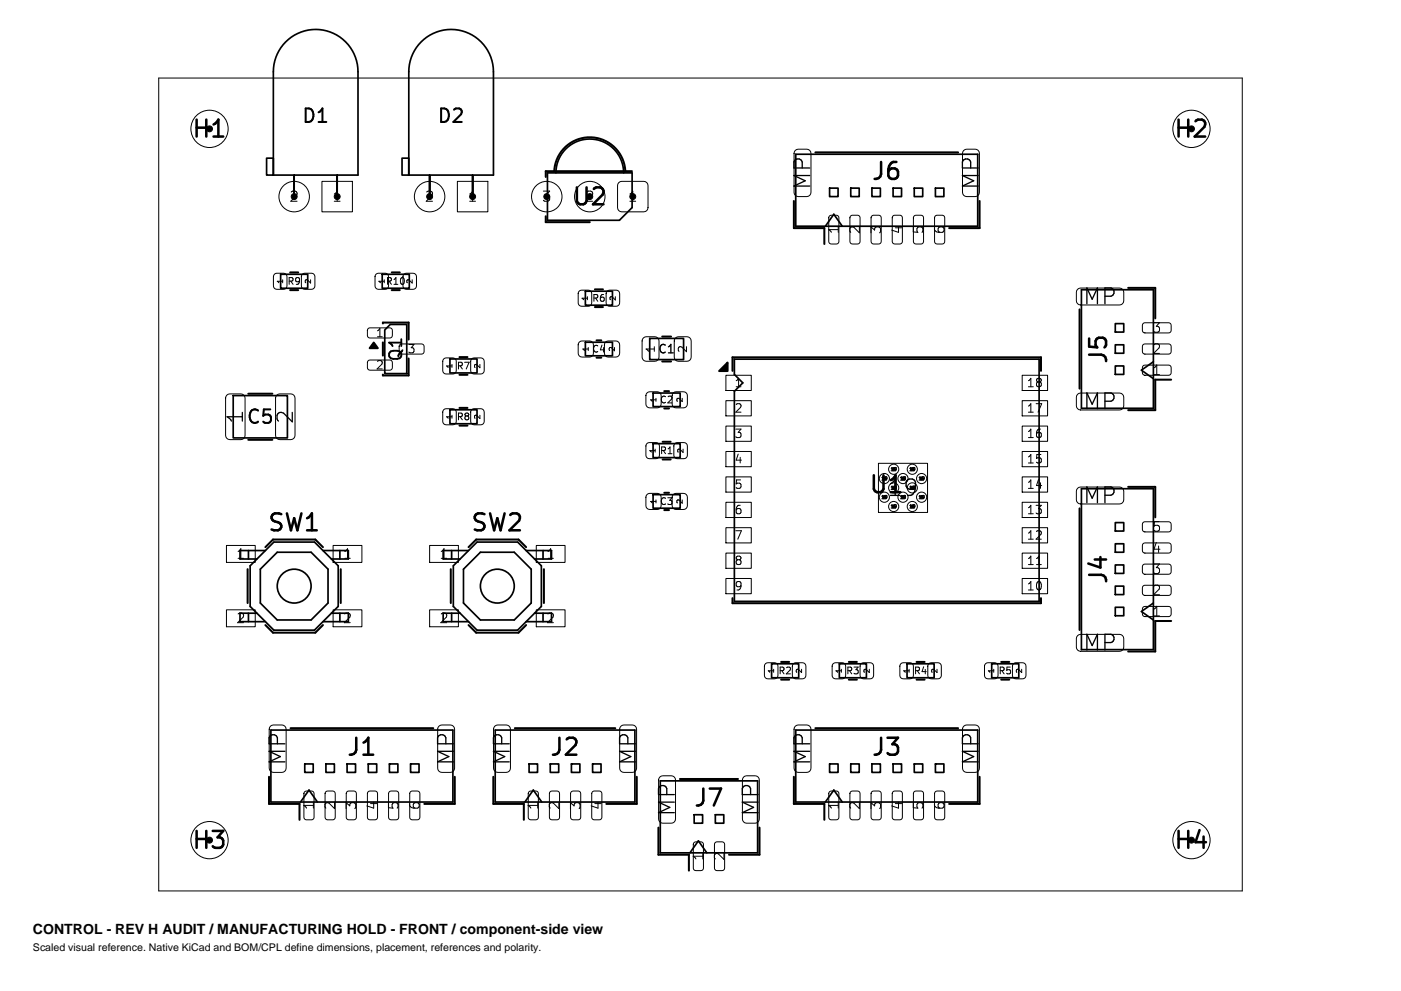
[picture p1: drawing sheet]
<svg xmlns="http://www.w3.org/2000/svg" width="420mm" height="297mm" viewBox="0 0 420 297" stroke-linecap="round" stroke-linejoin="round" font-family="sans-serif">
<g fill="none" stroke="#000" stroke-width=".51">
<path d="M85.7 12.5a12.7 12.7 0 0 1 13.8-2.7 12.7 12.7 0 0 1 7.8 11.7v31h-25.4v-31a12.7 12.7 0 0 1 3.8-9zM126.3 12.5a12.7 12.7 0 0 1 13.8-2.7 12.7 12.7 0 0 1 7.8 11.7v31h-25.4v-31a12.7 12.7 0 0 1 3.8-9zM79.9 47.4h2v5.1h-2zM88.2 58.9v-6.4v6.4M101.1 58.9v-6.4v6.4M120.5 47.4h2v5.1h-2zM128.8 58.9v-6.4v6.4M141.7 58.9v-6.4v6.4M164.1 51.8h25.4v10.4l-3.8 3.8h-21.6zM166.7 51.8a10.2 10.2 0 0 1 10.1-10.1 10.2 10.2 0 0 1 10.2 10.1M238.5 46.2h54.6v21.6h-54.6zM248.7 56.4h2.5v2.5h-2.5z"/>
<path d="M255 56.4h2.6v2.5h-2.6zM261.4 56.4h2.5v2.5h-2.5zM267.7 56.4h2.6v2.5h-2.6zM274.1 56.4h2.5v2.5h-2.5zM280.4 56.4h2.6v2.5h-2.6zM247.4 67.8l2.6-3.6 2.5 3.6M84.1 82.2h8.1v4.2h-8.1zM114.6 82.2h8.1v4.2h-8.1zM115.3 98.9l1.7-1.7h4.9v14.8h-6.6zM175.5 87.3h8.1v4.2h-8.1zM324.2 86.8h21.6v35.6h-21.6zM334.3 97h2.6v2.5h-2.6z"/>
<path d="M69.9 118.6h16.3v12.6h-16.3zM134.9 107.6h8.1v4.2h-8.1zM175.5 102.6h8.1v4h-8.1zM194.8 101.4h10.1v6.4h-10.1zM195.8 117.8h8.1v4.1h-8.1zM220.2 107.6h91.3v72.6h-91.3v-62.9l2.5-2.6-2.5-2.5zM334.3 103.3h2.6v2.6h-2.6zM334.3 109.7h2.6v2.5h-2.6zM345.8 108.4l-3.6 2.5 3.6 2.6M134.9 122.8h8.1v4.2h-8.1zM195.8 133h8.1v4.1h-8.1zM195.8 148.2h8.1v4.1h-8.1z"/>
<path d="M324.2 146.5h21.6v48.2h-21.6zM334.3 156.6h2.6v2.6h-2.6zM71.9 167.5h5.1M71.9 165h7.7M74.5 165v2.5M82.1 162.5h12.2l7.1 7.1v12.1l-7.1 7.2h-12.2l-7.1-7.2v-12.1zM83.1 165.5h10.2l5 5.1v10.1l-5 5.1h-10.2l-5.1-5.1v-10.1zM96.8 165h7.6M99.4 167.5h5M132.9 167.5h5M132.9 165h7.6M135.4 165v2.5"/>
<path d="M143 162.5h12.2l7.1 7.1v12.1l-7.1 7.2h-12.2l-7.1-7.2v-12.1zM144 165.5h10.2l5 5.1v10.1l-5 5.1h-10.2l-5.1-5.1v-10.1zM157.7 165h7.6M160.3 167.5h5M334.3 163h2.6v2.5h-2.6zM334.3 169.3h2.6v2.5h-2.6zM334.3 175.7h2.6v2.5h-2.6zM71.9 183.8h5.1M71.9 186.3h7.7M74.5 183.8v2.5M96.8 186.3h7.6M99.4 183.8h5"/>
<path d="M132.9 183.8h5M132.9 186.3h7.6M135.4 183.8v2.5M157.7 186.3h7.6M160.3 183.8h5M231.3 198.9h8.1v4.2h-8.1zM251.6 198.9h8.1v4.2h-8.1zM271.9 198.9h8.1v4.2h-8.1zM297.3 198.9h8.1v4.2h-8.1zM334.3 182h2.6v2.5h-2.6zM345.8 180.7l-3.6 2.6 3.6 2.5M81.2 218.8h54.6v21.6h-54.6z"/>
<path d="M148.5 218.8h41.8v21.6h-41.8zM238.5 218.8h54.6v21.6h-54.6zM91.4 228.9h2.5v2.6h-2.5zM97.7 228.9h2.5v2.6h-2.5zM104 228.9h2.6v2.6h-2.6zM110.4 228.9h2.5v2.6h-2.5zM116.7 228.9h2.6v2.6h-2.6zM123.1 228.9h2.5v2.6h-2.5zM158.6 228.9h2.5v2.6h-2.5zM165 228.9h2.5v2.6h-2.5zM171.3 228.9h2.5v2.6h-2.5zM177.6 228.9h2.6v2.6h-2.6z"/>
<path d="M197.9 234h29.2v21.6h-29.2zM248.7 228.9h2.5v2.6h-2.5zM255 228.9h2.6v2.6h-2.6zM261.4 228.9h2.5v2.6h-2.5zM267.7 228.9h2.6v2.6h-2.6zM274.1 228.9h2.5v2.6h-2.5zM280.4 228.9h2.6v2.6h-2.6zM90.1 240.4l2.5-3.6 2.6 3.6M157.3 240.4l2.6-3.6 2.5 3.6M206.8 255.6l2.6-3.6 2.5 3.6M208.1 244.2h2.5v2.5h-2.5zM214.4 244.2h2.6v2.5h-2.6z"/>
<path d="M247.4 240.4l2.6-3.6 2.5 3.6"/>
<circle cx="88.2" cy="175.7" r="5.1"/>
<circle cx="149.1" cy="175.7" r="5.1"/>
</g>
<g fill="none" stroke="#000" stroke-width=".3">
<path d="M47.6 23.4h324.8v243.6h-324.8zM96.5 54.4h9.1v9.1h-9.1zM137.1 54.4h9.2v9.1h-9.2zM185.5 54.7l.9-.3h6.6a1.27 1.27 0 0 1 1.3 1.2v6.6a1.27 1.27 0 0 1-1.3 1.3h-6.6a1.27 1.27 0 0 1-1.3-1.3v-6.6zM238.4 45.1l.9-.4h2.5a1.27 1.27 0 0 1 1.3 1.3v11.7a1.27 1.27 0 0 1-1.3 1.2h-2.5a1.27 1.27 0 0 1-1.3-1.2v-11.7zM288.9 45.1l.9-.4h2.5a1.27 1.27 0 0 1 1.3 1.3v11.7a1.27 1.27 0 0 1-1.3 1.2h-2.5a1.27 1.27 0 0 1-1.3-1.2v-11.7zM248.7 64.7l.5-.2h1.5l.7 .5 .1 7.4-.5 .7h-1.8l-.7-.4-.1-7.4zM255 64.7l.6-.2h1.5l.7 .5v7.4l-.4 .7h-1.8l-.8-.4v-7.4zM261.4 64.7l.5-.2h1.5l.7 .5 .1 7.4-.5 .7h-1.8l-.7-.4-.1-7.4zM267.7 64.7l.5-.2h1.6l.7 .5v7.4l-.4 .7h-1.9l-.7-.4v-7.4zM274 64.7l.6-.2h1.5l.7 .5 .1 7.4-.5 .7h-1.8l-.7-.4-.1-7.4zM280.4 64.7l.5-.2h1.6l.7 .5v7.4l-.5 .7h-1.8l-.7-.4v-7.4z"/>
<path d="M82.3 82.2l.7-.3h2a1.02 1.02 0 0 1 1 1v2.8a1.02 1.02 0 0 1-1 1h-2a1.02 1.02 0 0 1-1-1v-2.8zM90.6 82.2l.8-.3h2a1.02 1.02 0 0 1 1 1v2.8a1.02 1.02 0 0 1-1 1h-2a1.02 1.02 0 0 1-1.1-1v-2.8zM110.4 98.5l.5-.2h6.3l.4 .7v1.8l-.7 .5-6.3-.1-.5-.7v-1.5zM112.7 82.2l.7-.3h2.1a1.02 1.02 0 0 1 1 1v2.8a1.02 1.02 0 0 1-1 1h-2.1a1.02 1.02 0 0 1-1-1v-2.8zM121.1 82.2l.7-.3h2a1.02 1.02 0 0 1 1.1 1v2.8a1.02 1.02 0 0 1-1.1 1h-2a1.02 1.02 0 0 1-1-1v-2.8zM173.6 87.3l.7-.3h2.1a1.02 1.02 0 0 1 1 1v2.8a1.02 1.02 0 0 1-1 1h-2.1a1.02 1.02 0 0 1-1-1v-2.8zM182 87.3l.7-.3h2a1.02 1.02 0 0 1 1.1 1v2.8a1.02 1.02 0 0 1-1.1 1h-2a1.02 1.02 0 0 1-1-1v-2.8zM323 86.7l.9-.4h11.7a1.27 1.27 0 0 1 1.3 1.3v2.5a1.27 1.27 0 0 1-1.3 1.3h-11.7a1.27 1.27 0 0 1-1.2-1.3v-2.5zM342.7 97l.5-.3 7.4 .1 .5 .7-.1 1.8-.7 .5-7.4-.1-.4-.7v-1.5zM68 118.4l.9-.4h3.3a1.27 1.27 0 0 1 1.3 1.3v11.2a1.27 1.27 0 0 1-1.3 1.3h-3.3a1.27 1.27 0 0 1-1.3-1.3v-11.2zM83 118.4l.9-.4h3.3a1.27 1.27 0 0 1 1.2 1.3v11.2a1.27 1.27 0 0 1-1.2 1.3h-3.3a1.27 1.27 0 0 1-1.3-1.3v-11.2zM110.4 108.1l.5-.2 6.3 .1 .4 .7v1.8l-.7 .4h-6.3l-.5-.7v-1.5z"/>
<path d="M119.9 103.3l.5-.2h6.3l.4 .7v1.9l-.7 .4h-6.3l-.4-.7v-1.6zM133 107.6l.7-.3h2.1a1.02 1.02 0 0 1 1 1v2.8a1.02 1.02 0 0 1-1 1h-2.1a1.02 1.02 0 0 1-1-1v-2.8zM141.4 107.6l.7-.3h2a1.02 1.02 0 0 1 1.1 1v2.8a1.02 1.02 0 0 1-1.1 1h-2a1.02 1.02 0 0 1-1-1v-2.8zM173.7 102.5l.8-.3h2.3a1.14 1.14 0 0 1 1.1 1.1v2.6a1.14 1.14 0 0 1-1.1 1.1h-2.3a1.14 1.14 0 0 1-1.2-1.1v-2.6zM181.5 102.5l.8-.3h2.3a1.14 1.14 0 0 1 1.2 1.1v2.6a1.14 1.14 0 0 1-1.2 1.1h-2.3a1.14 1.14 0 0 1-1.1-1.1v-2.6zM192.9 101.3l.9-.4h2.5a1.27 1.27 0 0 1 1.3 1.3v4.8a1.27 1.27 0 0 1-1.3 1.3h-2.5a1.27 1.27 0 0 1-1.3-1.3v-4.8zM194 117.7l.8-.3h2.3a1.14 1.14 0 0 1 1.1 1.2v2.5a1.14 1.14 0 0 1-1.1 1.1h-2.3a1.14 1.14 0 0 1-1.2-1.1v-2.5zM201.8 117.7l.8-.3h2.3a1.14 1.14 0 0 1 1.2 1.2v2.5a1.14 1.14 0 0 1-1.2 1.1h-2.3a1.14 1.14 0 0 1-1.1-1.1v-2.5zM202.5 101.3l.9-.4h2.5a1.27 1.27 0 0 1 1.3 1.3v4.8a1.27 1.27 0 0 1-1.3 1.3h-2.5a1.27 1.27 0 0 1-1.3-1.3v-4.8zM217.6 112.5h7.6v4.5h-7.6zM306.4 112.5h7.6v4.5h-7.6zM323 118.2l.9-.4h11.7a1.27 1.27 0 0 1 1.3 1.3v2.5a1.27 1.27 0 0 1-1.3 1.3h-11.7a1.27 1.27 0 0 1-1.2-1.3v-2.5z"/>
<path d="M342.7 109.6l.5-.2 7.4 .1 .5 .7-.1 1.8-.7 .5-7.4-.1-.4-.7v-1.5zM342.7 103.3l.5-.2h7.4l.5 .7-.1 1.9-.7 .4h-7.4l-.4-.7v-1.6zM133 122.8l.7-.3h2.1a1.02 1.02 0 0 1 1 1v2.8a1.02 1.02 0 0 1-1 1h-2.1a1.02 1.02 0 0 1-1-1v-2.8zM141.4 122.8l.7-.3h2a1.02 1.02 0 0 1 1.1 1v2.8a1.02 1.02 0 0 1-1.1 1h-2a1.02 1.02 0 0 1-1-1v-2.8zM193.9 132.9l.7-.3h2.1a1.02 1.02 0 0 1 1 1.1v2.7a1.02 1.02 0 0 1-1 1.1h-2.1a1.02 1.02 0 0 1-1-1.1v-2.7zM202.3 132.9l.7-.3h2.1a1.02 1.02 0 0 1 1 1.1v2.7a1.02 1.02 0 0 1-1 1.1h-2.1a1.02 1.02 0 0 1-1-1.1v-2.7zM217.6 120.1h7.6v4.5h-7.6zM217.6 127.7h7.6v4.6h-7.6zM217.6 135.3h7.6v4.6h-7.6zM263.3 138.9h14.8v14.7h-14.8zM306.4 135.3h7.6v4.6h-7.6zM306.4 127.7h7.6v4.6h-7.6z"/>
<path d="M306.4 120.1h7.6v4.5h-7.6zM194 148.2l.8-.3h2.3a1.14 1.14 0 0 1 1.1 1.1v2.5a1.14 1.14 0 0 1-1.1 1.2h-2.3a1.14 1.14 0 0 1-1.2-1.2v-2.5zM201.8 148.2l.8-.3h2.3a1.14 1.14 0 0 1 1.2 1.1v2.5a1.14 1.14 0 0 1-1.2 1.2h-2.3a1.14 1.14 0 0 1-1.1-1.2v-2.5zM217.6 142.9h7.6v4.6h-7.6zM217.6 150.5h7.6v4.6h-7.6zM217.6 158.1h7.6v4.6h-7.6zM306.4 158.1h7.6v4.6h-7.6zM306.4 150.5h7.6v4.6h-7.6zM306.4 142.9h7.6v4.6h-7.6zM323 146.3l.9-.3h11.7a1.27 1.27 0 0 1 1.3 1.2v2.6a1.27 1.27 0 0 1-1.3 1.2h-11.7a1.27 1.27 0 0 1-1.2-1.2v-2.6zM342.7 156.6l.5-.2h7.4l.5 .7-.1 1.8-.7 .5h-7.4l-.4-.7v-1.6zM67.9 163.5h8.6v5.1h-8.6z"/>
<path d="M99.9 163.5h8.6v5.1h-8.6zM128.8 163.5h8.6v5.1h-8.6zM160.8 163.5h8.6v5.1h-8.6zM217.6 165.8h7.6v4.5h-7.6zM217.6 173.4h7.6v4.5h-7.6zM306.4 173.4h7.6v4.5h-7.6zM306.4 165.8h7.6v4.5h-7.6zM342.7 175.6l.5-.2 7.4 .1 .5 .7-.1 1.8-.7 .4h-7.4l-.4-.7v-1.5zM342.7 169.3l.5-.2h7.4l.5 .7-.1 1.8-.7 .5-7.4-.1-.4-.7v-1.5zM342.7 162.9l.5-.2 7.4 .1 .5 .7-.1 1.8-.7 .5-7.4-.1-.4-.7v-1.5zM67.9 182.8h8.6v5h-8.6zM99.9 182.8h8.6v5h-8.6z"/>
<path d="M128.8 182.8h8.6v5h-8.6zM160.8 182.8h8.6v5h-8.6zM229.5 198.9l.7-.3h2a1.02 1.02 0 0 1 1 1v2.8a1.02 1.02 0 0 1-1 1h-2a1.02 1.02 0 0 1-1-1v-2.8zM237.8 198.9l.7-.3h2.1a1.02 1.02 0 0 1 1 1v2.8a1.02 1.02 0 0 1-1 1h-2.1a1.02 1.02 0 0 1-1-1v-2.8zM249.8 198.9l.7-.3h2a1.02 1.02 0 0 1 1 1v2.8a1.02 1.02 0 0 1-1 1h-2a1.02 1.02 0 0 1-1-1v-2.8zM258.1 198.9l.8-.3h2a1.02 1.02 0 0 1 1 1v2.8a1.02 1.02 0 0 1-1 1h-2a1.02 1.02 0 0 1-1.1-1v-2.8zM270.1 198.9l.7-.3h2a1.02 1.02 0 0 1 1 1v2.8a1.02 1.02 0 0 1-1 1h-2a1.02 1.02 0 0 1-1-1v-2.8zM278.4 198.9l.8-.3h2a1.02 1.02 0 0 1 1 1v2.8a1.02 1.02 0 0 1-1 1h-2a1.02 1.02 0 0 1-1.1-1v-2.8zM295.4 198.9l.8-.3h2a1.02 1.02 0 0 1 1 1v2.8a1.02 1.02 0 0 1-1 1h-2a1.02 1.02 0 0 1-1.1-1v-2.8zM303.8 198.9l.7-.3h2.1a1.02 1.02 0 0 1 1 1v2.8a1.02 1.02 0 0 1-1 1h-2.1a1.02 1.02 0 0 1-1-1v-2.8zM323 190.5l.9-.4h11.7a1.27 1.27 0 0 1 1.3 1.3v2.5a1.27 1.27 0 0 1-1.3 1.3h-11.7a1.27 1.27 0 0 1-1.2-1.3v-2.5zM342.7 182l.5-.3 7.4 .1 .5 .7-.1 1.8-.7 .5-7.4-.1-.4-.7v-1.5z"/>
<path d="M81.1 217.6l.9-.3h2.5a1.27 1.27 0 0 1 1.3 1.2v11.7a1.27 1.27 0 0 1-1.3 1.3h-2.5a1.27 1.27 0 0 1-1.3-1.3v-11.7zM131.6 217.6l.9-.3h2.5a1.27 1.27 0 0 1 1.3 1.2v11.7a1.27 1.27 0 0 1-1.3 1.3h-2.5a1.27 1.27 0 0 1-1.3-1.3v-11.7zM148.3 217.6l.9-.3h2.6a1.27 1.27 0 0 1 1.2 1.2v11.7a1.27 1.27 0 0 1-1.2 1.3h-2.6a1.27 1.27 0 0 1-1.2-1.3v-11.7zM186.1 217.6l.9-.3h2.6a1.27 1.27 0 0 1 1.2 1.2v11.7a1.27 1.27 0 0 1-1.2 1.3h-2.6a1.27 1.27 0 0 1-1.2-1.3v-11.7zM238.4 217.6l.9-.3h2.5a1.27 1.27 0 0 1 1.3 1.2v11.7a1.27 1.27 0 0 1-1.3 1.3h-2.5a1.27 1.27 0 0 1-1.3-1.3v-11.7zM288.9 217.6l.9-.3h2.5a1.27 1.27 0 0 1 1.3 1.2v11.7a1.27 1.27 0 0 1-1.3 1.3h-2.5a1.27 1.27 0 0 1-1.3-1.3v-11.7zM91.3 237.3l.6-.2h1.5l.7 .4 .1 7.4-.5 .7-1.8 .1-.7-.5-.1-7.4zM97.7 237.3l.5-.2h1.5l.7 .4 .1 7.4-.5 .7-1.8 .1-.7-.5v-7.4zM104 237.3l.6-.2h1.5l.7 .4v7.4l-.4 .7-1.8 .1-.7-.5-.1-7.4zM110.4 237.3l.5-.2h1.5l.7 .4 .1 7.4-.5 .7-1.8 .1-.7-.5-.1-7.4zM116.7 237.3l.5-.2h1.6l.7 .4v7.4l-.4 .7-1.9 .1-.7-.5v-7.4zM123.1 237.3l.5-.2h1.5l.7 .4 .1 7.4-.5 .7-1.8 .1-.7-.5-.1-7.4z"/>
<path d="M158.6 237.3l.5-.2h1.5l.7 .4 .1 7.4-.5 .7-1.8 .1-.7-.5v-7.4zM164.9 237.3l.6-.2h1.5l.7 .4v7.4l-.4 .7-1.8 .1-.7-.5-.1-7.4zM171.3 237.3l.5-.2h1.5l.7 .4 .1 7.4-.5 .7-1.8 .1-.7-.5-.1-7.4zM177.6 237.3l.6-.2h1.5l.7 .4v7.4l-.4 .7-1.8 .1-.8-.5v-7.4zM197.8 232.9l.9-.4h2.5a1.27 1.27 0 0 1 1.3 1.3v11.6a1.27 1.27 0 0 1-1.3 1.3h-2.5a1.27 1.27 0 0 1-1.3-1.3v-11.6zM222.9 232.9l.9-.4h2.6a1.27 1.27 0 0 1 1.2 1.3v11.6a1.27 1.27 0 0 1-1.2 1.3h-2.6a1.27 1.27 0 0 1-1.2-1.3v-11.6zM248.7 237.3l.5-.2h1.5l.7 .4 .1 7.4-.5 .7-1.8 .1-.7-.5-.1-7.4zM255 237.3l.6-.2h1.5l.7 .4v7.4l-.4 .7-1.8 .1-.8-.5v-7.4zM261.4 237.3l.5-.2h1.5l.7 .4 .1 7.4-.5 .7-1.8 .1-.7-.5-.1-7.4zM267.7 237.3l.5-.2h1.6l.7 .4v7.4l-.4 .7-1.9 .1-.7-.5v-7.4zM274 237.3l.6-.2h1.5l.7 .4 .1 7.4-.5 .7-1.8 .1-.7-.5-.1-7.4zM280.4 237.3l.5-.2h1.6l.7 .4v7.4l-.5 .7-1.8 .1-.7-.5v-7.4z"/>
<path d="M208.1 252.5l.5-.2h1.5l.7 .5 .1 7.4-.5 .7h-1.8l-.7-.4-.1-7.4zM214.4 252.5l.5-.2h1.6l.7 .5v7.4l-.4 .7h-1.9l-.7-.4v-7.4z"/>
<circle cx="62.8" cy="38.6" r="5.6"/>
<circle cx="357.2" cy="38.6" r="5.6"/>
<circle cx="88.2" cy="58.9" r="4.6"/>
<circle cx="128.8" cy="58.9" r="4.6"/>
<circle cx="163.9" cy="58.9" r="4.6"/>
<circle cx="176.8" cy="58.9" r="4.6"/>
<circle cx="267.9" cy="140.6" r="1.52"/>
<circle cx="267.9" cy="151.8" r="1.52"/>
<circle cx="270.7" cy="143.4" r="1.52"/>
<circle cx="273.5" cy="151.8" r="1.52"/>
<circle cx="273.5" cy="140.6" r="1.52"/>
<circle cx="276.3" cy="143.4" r="1.52"/>
<circle cx="276.3" cy="149" r="1.53"/>
<circle cx="62.8" cy="251.8" r="5.6"/>
<circle cx="357.2" cy="251.8" r="5.6"/>
</g>
<g fill="none" stroke="#000" stroke-width=".61">
<path d="M187.5 51.3a10.7 10.7 0 0 0-10.7-10.2 10.7 10.7 0 0 0-10.7 10.2M189.4 51.3h-25.8v1.7M244.4 45.7h42.8M163.6 64.8v1.8h13.2M238 60.2v8.2h9.1v4.7M293.7 60.2v8.2h-9.2M87 81.6h2.4M87 86.9h2.4M114.8 96.9v-.2h7.7v5.1M117.4 81.6h2.4M117.4 86.9h2.4M178.3 86.7h2.5"/>
<path d="M178.3 92h2.5M323.6 92.7v23.8M338.2 86.3h8.1v9.1M74.4 118h7.2M114.8 102.6v4M122.5 107.4v5.1h-7.7v-.2M137.7 107h2.4M137.7 112.3h2.4M178.8 102h1.5M178.8 107.2h1.5M198.5 100.9h2.7M198.5 108.3h2.7"/>
<path d="M199.1 117.2h1.5M219.6 111.1v-4h92.5v4M351.1 113.8h-4.8v9.1h-8.1M74.4 131.8h7.2M137.7 122.2h2.4M137.7 127.6h2.4M198.6 132.4h2.5M198.6 137.7h2.5M199.1 122.4h1.5M199.1 147.7h1.5M199.1 152.9h1.5M323.6 152.4v36.4"/>
<path d="M338.2 145.9h8.1v9.1M74.2 170.6v10.1M79.6 164l2.2-2.3h12.7l2.3 2.3M102.1 170.6v10.1M135.1 170.6v10.1M140.5 164l2.3-2.3h12.6l2.3 2.3M163.1 170.6v10.1M219.6 179.3v1.5h92.5v-1.5M79.6 187.3l2.2 2.3h12.7l2.3-2.3M140.5 187.3l2.3 2.3h12.6l2.3-2.3M234.2 198.4h2.4M254.5 198.4h2.4"/>
<path d="M274.8 198.4h2.4M300.2 198.4h2.4M351.1 186.1h-4.8v9.1h-8.1M87.1 218.2h42.8M154.3 218.2h30.1M234.2 203.7h2.4M244.4 218.2h42.8M254.5 203.7h2.4M274.8 203.7h2.4M300.2 203.7h2.4M80.7 232.8v8.1h9.1v4.8M136.3 232.8v8.1h-9.1"/>
<path d="M147.9 232.8v8.1h9.1v4.8M190.9 232.8v8.1h-9.1M203.8 233.5h17.4M238 232.8v8.1h9.1v4.8M293.7 232.8v8.1h-9.2M197.4 248v8.2h9.1v4.7M227.7 248v8.2h-9.1"/>
</g>
<path d="M112 102.7l1.3 1.6h-2.5zM215.6 111.2l2.5-2.5v2.5z" fill="#000" stroke="#000" stroke-width=".61"/>
<g font-size="7.1">
<text x="57.1" y="42.3">H1</text>
<text x="351.5" y="42.3">H2</text>
<text x="260.8" y="55">J6</text>
<text x="171.1" y="62.6">U2</text>
<text x="333" y="109.6" transform="rotate(-90 333 109.6)">J5</text>
<text x="260.1" y="148.9">U1</text>
<text x="79.8" y="160.3">SW1</text>
<text x="140.7" y="160.3">SW2</text>
<text x="333" y="175.6" transform="rotate(-90 333 175.6)">J4</text>
<text x="103.5" y="227.6">J1</text>
<text x="164.4" y="227.6">J2</text>
<text x="260.8" y="227.6">J3</text>
<text x="207.6" y="242.8">J7</text>
<text x="57.1" y="255.5">H3</text>
<text x="351.5" y="255.5">H4</text>
</g>
<text font-size="6.8" x="265.9" y="149.3">19</text>
<g font-size="6.6">
<text x="243.5" y="57" transform="rotate(-90 243.5 57)">MP</text>
<text x="294" y="57" transform="rotate(-90 294 57)">MP</text>
<text x="324.6" y="91.8">MP</text>
<text x="324.6" y="123.3">MP</text>
<text x="324.6" y="151.5">MP</text>
<text x="324.6" y="195.6">MP</text>
<text x="86.2" y="229.6" transform="rotate(-90 86.2 229.6)">MP</text>
<text x="136.7" y="229.6" transform="rotate(-90 136.7 229.6)">MP</text>
<text x="153.5" y="229.6" transform="rotate(-90 153.5 229.6)">MP</text>
<text x="191.3" y="229.6" transform="rotate(-90 191.3 229.6)">MP</text>
<text x="243.5" y="229.6" transform="rotate(-90 243.5 229.6)">MP</text>
<text x="294" y="229.6" transform="rotate(-90 294 229.6)">MP</text>
<text x="202.9" y="244.8" transform="rotate(-90 202.9 244.8)">MP</text>
<text x="228.1" y="244.8" transform="rotate(-90 228.1 244.8)">MP</text>
</g>
<g font-size="6.4">
<text x="73.4" y="127.2" transform="rotate(-90 73.4 127.2)">1</text>
<text x="88.4" y="127.2" transform="rotate(-90 88.4 127.2)">2</text>
</g>
<g font-size="5.7">
<text x="90.2" y="37.7">D1</text>
<text x="130.8" y="37.7">D2</text>
<text x="73.6" y="127.8">C5</text>
</g>
<text font-size="5.1" x="121.3" y="108.7" transform="rotate(-90 121.3 108.7)">Q1</text>
<g font-size="4.2">
<text x="86.7" y="60.8">2</text>
<text x="99.6" y="60.8">1</text>
<text x="127.3" y="60.8">2</text>
<text x="140.2" y="60.8">1</text>
<text x="162.4" y="60.8">3</text>
<text x="175.3" y="60.8">2</text>
<text x="188.2" y="60.8">1</text>
<text x="9.9" y="280.1">CONTROL - REV H AUDIT / MANUFACTURING HOLD - FRONT / component-side view</text>
</g>
<g font-size="4">
<text x="251.8" y="70.3" transform="rotate(-90 251.8 70.3)">1</text>
<text x="258.1" y="70.3" transform="rotate(-90 258.1 70.3)">2</text>
<text x="264.5" y="70.3" transform="rotate(-90 264.5 70.3)">3</text>
<text x="270.8" y="70.3" transform="rotate(-90 270.8 70.3)">4</text>
<text x="277.1" y="70.3" transform="rotate(-90 277.1 70.3)">5</text>
<text x="283.5" y="70.3" transform="rotate(-90 283.5 70.3)">6</text>
<text x="345.3" y="100.1">3</text>
<text x="345.3" y="106.4">2</text>
<text x="345.3" y="112.7">1</text>
<text x="345.3" y="159.7">5</text>
<text x="70.8" y="167.8">1</text>
<text x="102.7" y="167.8">1</text>
<text x="131.7" y="167.8">1</text>
<text x="163.6" y="167.8">1</text>
<text x="345.3" y="166">4</text>
<text x="345.3" y="172.4">3</text>
<text x="345.3" y="178.7">2</text>
<text x="345.3" y="185.1">1</text>
<text x="70.8" y="187.1">2</text>
<text x="102.7" y="187.1">2</text>
<text x="131.7" y="187.1">2</text>
<text x="163.6" y="187.1">2</text>
<text x="94.4" y="242.8" transform="rotate(-90 94.4 242.8)">1</text>
<text x="100.8" y="242.8" transform="rotate(-90 100.8 242.8)">2</text>
<text x="107.1" y="242.8" transform="rotate(-90 107.1 242.8)">3</text>
<text x="113.5" y="242.8" transform="rotate(-90 113.5 242.8)">4</text>
<text x="119.8" y="242.8" transform="rotate(-90 119.8 242.8)">5</text>
<text x="126.1" y="242.8" transform="rotate(-90 126.1 242.8)">6</text>
<text x="161.7" y="242.8" transform="rotate(-90 161.7 242.8)">1</text>
<text x="168" y="242.8" transform="rotate(-90 168 242.8)">2</text>
<text x="174.4" y="242.8" transform="rotate(-90 174.4 242.8)">3</text>
<text x="180.7" y="242.8" transform="rotate(-90 180.7 242.8)">4</text>
<text x="251.8" y="242.8" transform="rotate(-90 251.8 242.8)">1</text>
<text x="258.1" y="242.8" transform="rotate(-90 258.1 242.8)">2</text>
<text x="264.5" y="242.8" transform="rotate(-90 264.5 242.8)">3</text>
<text x="270.8" y="242.8" transform="rotate(-90 270.8 242.8)">4</text>
<text x="277.1" y="242.8" transform="rotate(-90 277.1 242.8)">5</text>
<text x="283.5" y="242.8" transform="rotate(-90 283.5 242.8)">6</text>
<text x="211.2" y="258.1" transform="rotate(-90 211.2 258.1)">1</text>
<text x="217.5" y="258.1" transform="rotate(-90 217.5 258.1)">2</text>
</g>
<g font-size="3.5">
<text x="112.6" y="101.3">1</text>
<text x="122.1" y="106.2">3</text>
<text x="197" y="106.5">C1</text>
<text x="112.6" y="111">2</text>
<text x="220.1" y="116.3">1</text>
<text x="307.8" y="116.3">18</text>
<text x="220.1" y="123.9">2</text>
<text x="307.8" y="123.9">17</text>
<text x="220.1" y="131.6">3</text>
<text x="307.8" y="131.6">16</text>
<text x="220.1" y="139.2">4</text>
<text x="307.8" y="139.2">15</text>
<text x="220.1" y="146.8">5</text>
<text x="307.8" y="146.8">14</text>
<text x="220.1" y="154.4">6</text>
<text x="307.8" y="154.4">13</text>
<text x="220.1" y="162">7</text>
<text x="307.8" y="162">12</text>
<text x="220.1" y="169.6">8</text>
<text x="307.8" y="169.6">11</text>
<text x="220.1" y="177.2">9</text>
<text x="307.8" y="177.2">10</text>
</g>
<g font-size="3.4">
<text x="196.6" y="105.8" transform="rotate(-90 196.6 105.8)">1</text>
<text x="206.2" y="105.8" transform="rotate(-90 206.2 105.8)">2</text>
</g>
<text font-size="3.2" x="9.9" y="285.1">Scaled visual reference. Native KiCad and BOM/CPL define dimensions, placement, references and polarity.</text>
<g font-size="2.8">
<text x="86" y="85.8">R9</text>
<text x="115.4" y="85.8">R10</text>
<text x="177.3" y="90.8">R6</text>
<text x="177.3" y="106.1">C4</text>
<text x="136.7" y="111.1">R7</text>
<text x="197.6" y="121.3">C2</text>
<text x="136.7" y="126.4">R8</text>
<text x="197.6" y="136.5">R1</text>
<text x="197.6" y="151.8">C3</text>
<text x="233.1" y="202.5">R2</text>
<text x="253.4" y="202.5">R3</text>
<text x="273.7" y="202.5">R4</text>
<text x="299.1" y="202.5">R5</text>
</g>
<g font-size="2.2">
<text x="85" y="85.1" transform="rotate(-90 85 85.1)">1</text>
<text x="93.4" y="85.1" transform="rotate(-90 93.4 85.1)">2</text>
<text x="115.5" y="85.1" transform="rotate(-90 115.5 85.1)">1</text>
<text x="123.8" y="85.1" transform="rotate(-90 123.8 85.1)">2</text>
<text x="176.4" y="90.2" transform="rotate(-90 176.4 90.2)">1</text>
<text x="184.7" y="90.2" transform="rotate(-90 184.7 90.2)">2</text>
<text x="176.6" y="105.4" transform="rotate(-90 176.6 105.4)">1</text>
<text x="184.5" y="105.4" transform="rotate(-90 184.5 105.4)">2</text>
<text x="135.8" y="110.5" transform="rotate(-90 135.8 110.5)">1</text>
<text x="144.1" y="110.5" transform="rotate(-90 144.1 110.5)">2</text>
<text x="135.8" y="125.7" transform="rotate(-90 135.8 125.7)">1</text>
<text x="144.1" y="125.7" transform="rotate(-90 144.1 125.7)">2</text>
<text x="196.9" y="120.6" transform="rotate(-90 196.9 120.6)">1</text>
<text x="204.8" y="120.6" transform="rotate(-90 204.8 120.6)">2</text>
<text x="196.7" y="135.9" transform="rotate(-90 196.7 135.9)">1</text>
<text x="205" y="135.9" transform="rotate(-90 205 135.9)">2</text>
<text x="196.9" y="151.1" transform="rotate(-90 196.9 151.1)">1</text>
<text x="204.8" y="151.1" transform="rotate(-90 204.8 151.1)">2</text>
<text x="232.2" y="201.8" transform="rotate(-90 232.2 201.8)">1</text>
<text x="240.6" y="201.8" transform="rotate(-90 240.6 201.8)">2</text>
<text x="252.5" y="201.8" transform="rotate(-90 252.5 201.8)">1</text>
<text x="260.9" y="201.8" transform="rotate(-90 260.9 201.8)">2</text>
<text x="272.8" y="201.8" transform="rotate(-90 272.8 201.8)">1</text>
<text x="281.2" y="201.8" transform="rotate(-90 281.2 201.8)">2</text>
<text x="298.2" y="201.8" transform="rotate(-90 298.2 201.8)">1</text>
<text x="306.6" y="201.8" transform="rotate(-90 306.6 201.8)">2</text>
</g>
<g font-size="1.4">
<text x="266.9" y="141.3">19</text>
<text x="272.5" y="141.3">19</text>
<text x="264.1" y="144.1">19</text>
<text x="264.1" y="149.6">19</text>
<text x="266.9" y="146.9">19</text>
<text x="269.7" y="144.1">19</text>
<text x="269.7" y="149.6">19</text>
<text x="272.5" y="146.9">19</text>
<text x="275.3" y="144.1">19</text>
<text x="275.3" y="149.6">19</text>
<text x="266.9" y="152.4">19</text>
<text x="272.5" y="152.4">19</text>
</g>
</svg>
